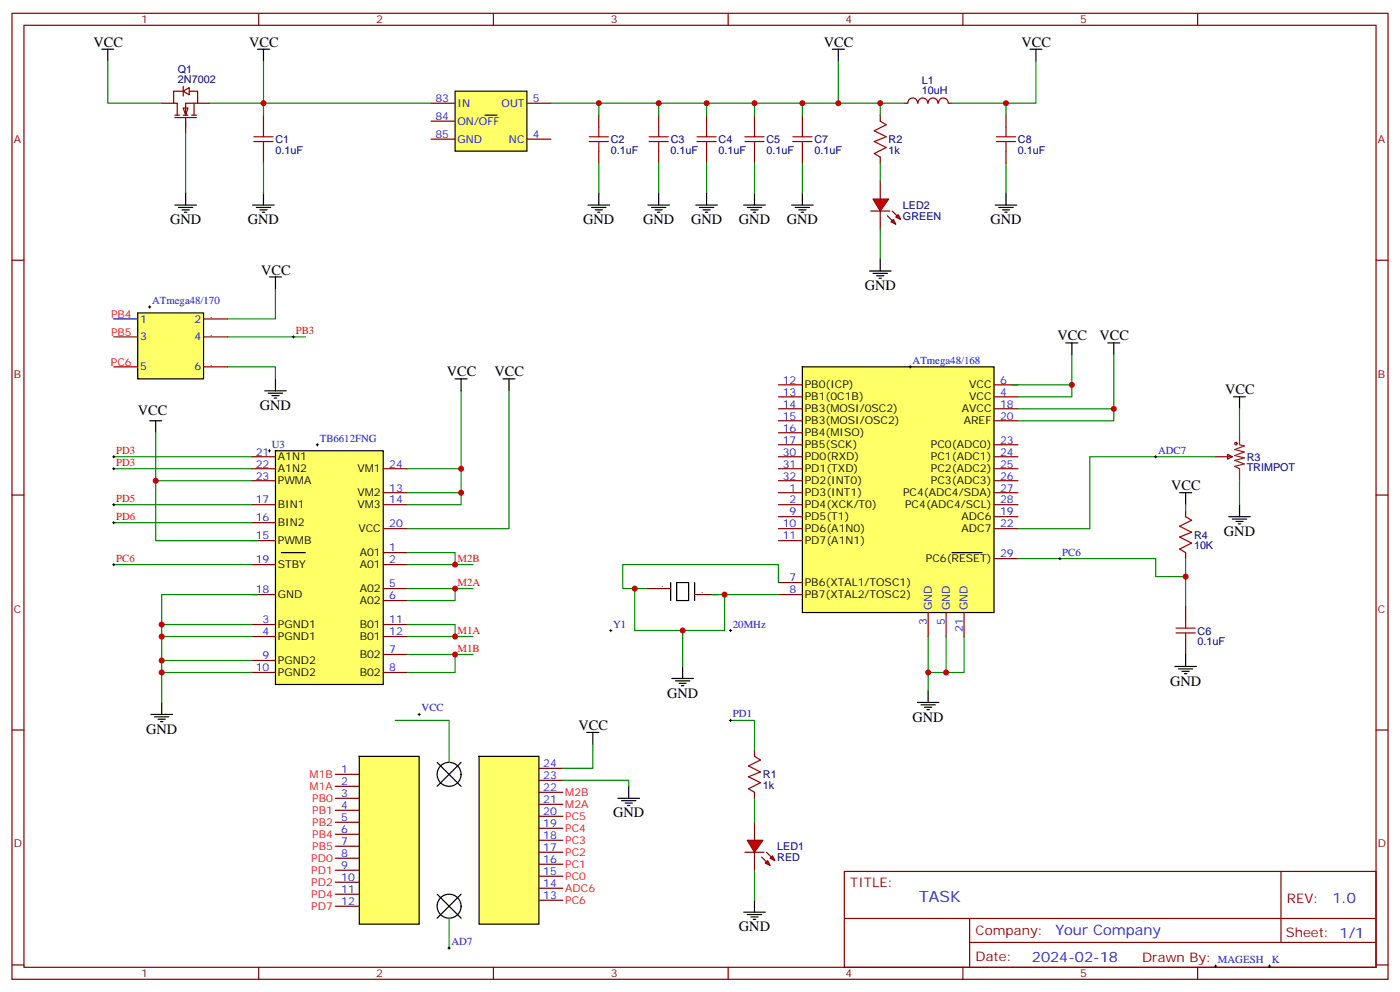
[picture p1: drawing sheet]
<svg xmlns="http://www.w3.org/2000/svg" width="412mm" height="292mm" viewBox="0 0 412 292" stroke-linecap="round" stroke-linejoin="round" font-family="sans-serif">
<g fill="none" stroke="#870000" stroke-width=".35">
<path d="M3.5 3.9h405.4v284.4h-405.4zM7.1 7.4h398.2v277.3h-398.2zM76.2 3.9v3.5M145.3 3.9v3.5M214.5 3.9v3.5M283.6 3.9v3.5M352.8 3.9v3.5M3.5 76.6h3.6M405.3 76.6h3.6M3.5 145.7h3.6M405.3 145.7h3.6M3.5 214.9h3.6"/>
<path d="M405.3 214.9h3.6M248.7 256.5h156.6v28.2h-156.6zM377.3 256.5v20.9M248.7 270.4h156.5M285.6 277.4h119.6M285.6 270.4v14.1M3.5 284h3.6M76.2 284.7v3.6M145.3 284.7v3.6M214.5 284.7v3.6M283.6 284.7v3.6M352.8 284.7v3.6"/>
<path d="M405.3 284h3.6"/>
</g>
<path d="M236.4 108h56.4v72.3h-56.4z" fill="#ff6" stroke="#000" stroke-width=".35"/>
<g fill="none" stroke="#870000" stroke-width=".35">
<path d="M229.3 113.3h7.1M229.3 116.8h7.1M292.8 113.3h7.1M292.8 116.8h7.1M229.3 123.9h7.1M229.3 130.9h7.1M229.3 134.4h7.1M229.3 138h7.1M229.3 127.4h7.1M292.8 120.3h7.1M292.8 123.9h7.1M292.8 130.9h7.1"/>
<path d="M292.8 134.4h7.1M292.8 138h7.1M229.3 141.5h7.1M229.3 145h7.1M229.3 148.6h7.1M229.3 152.1h7.1M229.3 155.6h7.1M229.3 159.1h7.1M292.8 141.5h7.1M292.8 145h7.1M292.8 148.6h7.1M292.8 152.1h7.1"/>
<path d="M292.8 155.6h7.1M229.3 175h7.1M229.3 171.5h7.1M292.8 164.4h7.1"/>
</g>
<g fill="#ff6" stroke="#000" stroke-width=".35">
<path d="M81.1 132.7h31.8v68.8h-31.8z"/>
<path d="M105.8 222.6h17.7v49.4h-17.7z"/>
<path d="M141.1 222.6h17.6v49.4h-17.6z"/>
<path d="M40.6 92.1h19.4v19.4h-19.4z"/>
<path d="M134.1 26.8h21.1v17.7h-21.1z"/>
</g>
<g fill="none" stroke="#870000" stroke-width=".35">
<path d="M127 30.4h7.1M127 35.7h7.1M155.2 30.4h7.1M127 41h7.1M155.2 41h7.1M33.5 99.2h7.1M60 93.9h7M60 99.2h7M33.5 108h7.1M60 108h7M74.1 138h7M74.1 134.4h7"/>
<path d="M112.9 138h7M229.3 120.3h7.1M358.1 134.4h4.9M361.6 133.7l1.4 .7-1.4 .7zM74.1 148.6h7M74.1 141.5h7M74.1 153.8h7M74.1 159.1h7M112.9 145h7M112.9 148.6h7M112.9 155.6h7M349.2 150.3v1.8"/>
<path d="M74.1 166.2h7M74.1 175h7M112.9 162.7h7M112.9 166.2h7M112.9 173.2h7M112.9 176.8h7M190.5 173.2h7.1M204.6 175h7.1M349.2 162.7v1.7M349.2 178.5v3.6M74.1 183.8h7M74.1 187.4h7"/>
<path d="M74.1 197.9h7M74.1 194.4h7M112.9 183.8h7M112.9 187.4h7M112.9 192.7h7M112.9 197.9h7M273.4 180.3v7.1M278.7 180.3v7.1M284 180.3v7.1M349.2 189.1v3.6M98.8 227.9h7M98.8 231.5h7"/>
<path d="M98.8 235h7M98.8 238.5h7M158.7 226.2h7.1M158.7 229.7h7.1M158.7 233.2h7.1M158.7 236.7h7.1M222.2 220.9v1.7M222.2 233.2v1.8M98.8 242h7M98.8 245.6h7M98.8 249.1h7M98.8 252.6h7"/>
<path d="M98.8 256.2h7M98.8 259.7h7M158.7 240.3h7.1M158.7 243.8h7.1M158.7 247.3h7.1M158.7 250.9h7.1M158.7 254.4h7.1M158.7 257.9h7.1M98.8 263.2h7M98.8 266.7h7M158.7 261.4h7.1M158.7 265h7.1"/>
</g>
<path d="M33.5 93.9h7.1" fill="none" stroke="#00f" stroke-width=".35"/>
<g fill="none" stroke="#000" stroke-width=".35">
<path d="M142.9 33.9h3.5M314 100.9h3.5M315.7 100.9v3.6M326.3 100.9h3.5M328.1 100.9v3.6M363.4 116.8h3.5M365.1 116.8v3.5M347.5 145h3.5M349.2 145v3.6M361.9 152.1h6.4M363 152.8h4.2M364.1 153.5h2.1"/>
<path d="M364.8 154.2h.7M365.1 148.6v3.5M82.9 162.7h7.1M197.6 171.5v5.3M199.3 171.5h3.5v5.3h-3.5zM204.6 171.5v5.3M280.5 162.7h8.8M197.9 199.7h6.4M201.1 196.2v3.5M346.1 196.2h6.3M347.1 196.9h4.3M348.2 197.6h2.1"/>
<path d="M348.9 198.3h.7M349.2 192.7v3.5M199 200.4h4.2M200 201.1h2.1M200.7 201.8h.7M270.2 206.8h6.4M271.3 207.5h4.2M272.3 208.2h2.2M273 208.9h.8M273.4 203.2v3.6"/>
</g>
<g fill="none" stroke="#a10000" stroke-width=".35">
<path d="M349.2 152.1l1.8 1-3.5 1.8 3.5 1.8-3.5 1.4 3.5 1.7-3.5 1.8 1.7 1.1M346.4 186.3h5.7M346.4 184.9h5.7M349.2 182.1v2.8M349.2 186.3v2.8M222.2 222.6l1.8 1.1-3.5 1.8 3.5 1.7-3.5 1.4 3.5 1.8-3.5 1.8 1.7 1"/>
<circle cx="364.1" cy="130.6" r=".35"/>
</g>
<path d="M365.1 127.4v3.5l1.4 .4-2.8 1 2.8 .7-2.8 1.1 2.8 .7-2.8 .7 2.8 1.1-2.8 .7 1.4 .7v3.5" fill="none" stroke="#8c2424" stroke-width=".35"/>
<g fill="none" stroke="#008700" stroke-width=".35">
<path d="M315.7 104.5v8.8h-17.6M328.1 104.5v19.4h-28.2M299.9 120.3h28.2M358.1 134.4h-37.1v21.2h-21.1M365.1 120.3v7.1M349.2 148.6v1.7M365.1 141.5v7.1M187 173.2v12.4h14.1M209.9 175h19.4M213.4 175v10.6h-12.3v10.6M229.3 171.5v-5.3h-45.9v7h7.1M299.9 164.4h40.5v5.3h8.8v-5.3"/>
<path d="M349.2 169.7v8.8M273.4 187.4v15.8M278.7 187.4v10.5h-5.3M284 187.4v10.5h-5.3"/>
</g>
<path d="M340.1 134.4h.7M340.4 134.1v.7M311.9 164.4h.7M312.2 164.1v.7M179.6 185.6h.7M179.9 185.2v.7M214.8 185.6h.7M215.2 185.2v.7" fill="none" stroke="#000" stroke-width=".29"/>
<g fill="#f00" stroke="#870000" stroke-width=".35">
<path d="M220.1 247.3h4.6l-2.5 3.6z"/>
<path d="M219.4 250.9h5.7z"/>
</g>
<g fill="#870000" stroke="#870000" stroke-width=".35">
<path d="M225.8 250.9l1.4 1.4z"/>
<path d="M224.4 252.3l1.4 1.4z"/>
</g>
<g fill="#f00" stroke="#870000" stroke-width=".35">
<path d="M226.8 252.6l.7-.7 .7 1.4z"/>
<path d="M226.1 253.3l.7 1.4-1.4-.7z"/>
</g>
<path d="M222.2 242v5.3M222.2 250.9v5.3" fill="none" stroke="#870000" stroke-width=".35"/>
<g fill="none" stroke="#000" stroke-width=".35">
<path d="M79.4 81.5h3.5M81.1 81.5v3.6M78 115h6.3M79 115.7h4.3M80.1 116.5h2.1M80.8 117.2h.7M81.1 111.5v3.5M134.1 111.5h3.5M135.8 111.5v3.5M148.2 111.5h3.5M149.9 111.5v3.5M44.1 123.9h3.5"/>
<path d="M45.9 123.9v3.5M44.4 210.3h6.4M45.5 211h4.2M46.6 211.7h2.1M47.3 212.4h.7M47.6 206.8v3.5M172.9 215.6h3.5M174.6 215.6v3.5M128.8 224.4l7 7.1M135.8 224.4l-7 7.1M182 235h6.4M183.1 235.7h4.2"/>
<path d="M184.1 236.4h2.2M184.9 237.1h.7M185.2 231.5v3.5M128.8 263.2l7 7.1M135.8 263.2l-7 7.1M219.1 268.5h6.3M220.1 269.2h4.3M221.2 269.9h2.1M221.9 270.6h.7M222.2 265v3.5"/>
<circle cx="132.3" cy="227.9" r="3.5"/>
<circle cx="132.3" cy="266.7" r="3.5"/>
</g>
<g fill="none" stroke="#008700" stroke-width=".35">
<path d="M67 99.2h23M81.1 85.1v8.8h-14.1M67 108h14.1v3.5M135.8 115v23h-15.9M149.9 115v40.6h-30M33.5 134.4h40.6M33.5 138h40.6M45.9 127.4v31.7h29.9M135.8 138v7h-15.9M33.5 148.6h40.6M33.5 153.8h40.6M45.9 141.5h28.2"/>
<path d="M135.8 145v3.6h-15.9M33.5 166.2h40.6M75.8 175h-28.2v31.8M119.9 162.7h14.2v3.5M119.9 173.2h19.4M119.9 166.2h19.4M134.1 173.2v3.6h-14.2M47.6 187.4h26.5M47.6 183.8h26.5M47.6 194.4h26.5M47.6 197.9h26.5M119.9 183.8h14.2v3.6"/>
<path d="M119.9 192.7h19.4M119.9 187.4h19.4M134.1 192.7v5.2h-14.2M116.4 212.1h15.9v12.3M174.6 219.1v7.1h-8.8M215.2 212.1h7v8.8M165.8 229.7h19.4v1.8M222.2 235v7M222.2 256.2v8.8M132.3 270.3v8.8"/>
</g>
<g fill="none" stroke="#000" stroke-width=".29">
<path d="M43.7 90.3h.7M44.1 90v.7M86.1 99.2h.7M86.4 98.8v.7M267.8 108h.7M268.1 107.6v.7M33.2 134.4h.7M33.2 138h.7M33.5 134.1v.7M33.5 137.6v.7M79 132.7h.7M79.4 132.3v.7"/>
<path d="M93.1 130.9h.7M93.5 130.6v.7M33.2 148.6h.7M33.2 153.8h.7M33.5 148.2v.7M33.5 153.5v.7M33.2 166.2h.7M33.5 165.8v.7M133.7 166.2h.7M133.7 173.2h.7M134.1 165.8v.7M134.1 172.9v.7"/>
<path d="M133.7 187.4h.7M133.7 192.7h.7M134.1 187v.7M134.1 192.3v.7M123.1 210.3h.7M123.5 209.9v.7M214.8 212.1h.7M215.2 211.7v.7M131.9 279.1h.7M132.3 278.7v.7"/>
</g>
<g fill="#fff" stroke="#870000" stroke-width=".35">
<path d="M54 31.8h1.4l-.7 2.1z"/>
<path d="M54 26.8l1.7-1v2.1z"/>
</g>
<g fill="none" stroke="#870000" stroke-width=".35">
<path d="M47.6 30.4h3.6M51.5 34.6h6.4M51.5 33.9h1.4M54 26.8h-2.8v3.6h1v3.5M54 25.4v2.9M54 33.9h1.4M54.7 34.6v4.6M55.7 26.8h2.5v3.6h-3.5v3.5M56.4 33.9h1.5M57.1 30.4v3.5M58.2 30.4h3.5M77.6 33.9v3.5"/>
<path d="M176.4 33.9v3.5M194 33.9v3.5M208.1 33.9v3.5M222.2 33.9v3.5M236.4 33.9v3.5M259.3 33.9v1.8M266.3 30.4h1.1M267.4 30.4a1.41 1.41 0 0 1 1.5-1.6 1.41 1.41 0 0 1 1.4 1.6M270.4 30.3a1.41 1.41 0 0 1 1.4-1.5 1.41 1.41 0 0 1 1.5 1.5M273.4 30.3a1.41 1.41 0 0 1 1.4-1.5 1.41 1.41 0 0 1 1.4 1.5M276.5 30.3a1.41 1.41 0 0 1 1.4-1.5 1.41 1.41 0 0 1 1.4 1.6M279.4 30.4h1.1"/>
<path d="M77.6 44.5v3.5M176.4 44.5v3.5M194 44.5v3.5M208.1 44.5v3.5M222.2 44.5v3.5M236.4 44.5v3.5M259.3 46.2v1.8"/>
</g>
<path d="M305.2 18v12.4h-24.7M61.7 30.4h65.3M162.3 30.4h104" fill="none" stroke="#008700" stroke-width=".35"/>
<path d="M30 14.5h3.5M31.7 14.5v3.5M75.8 14.5h3.6M77.6 14.5v3.5M245.2 14.5h3.5M246.9 14.5v3.5M303.4 14.5h3.5M305.2 14.5v3.5" fill="none" stroke="#000" stroke-width=".35"/>
<g fill="none" stroke="#a10000" stroke-width=".35">
<path d="M77.6 37.4v2.9M176.4 37.4v2.9M194 37.4v2.9M208.1 37.4v2.9M222.2 37.4v2.9M236.4 37.4v2.9M259.3 35.7l1.8 1-3.6 1.8 3.6 1.8-3.6 1.4 3.6 1.7-3.6 1.8 1.8 1M74.8 41.7h5.6M74.8 40.3h5.6M77.6 41.7v2.8M173.6 41.7h5.6M173.6 40.3h5.6"/>
<path d="M176.4 41.7v2.8M191.2 41.7h5.6M191.2 40.3h5.6M194 41.7v2.8M205.3 41.7h5.7M205.3 40.3h5.7M208.1 41.7v2.8M219.4 41.7h5.7M219.4 40.3h5.7M222.2 41.7v2.8M233.5 41.7h5.7M233.5 40.3h5.7"/>
<path d="M236.4 41.7v2.8"/>
</g>
<g fill="#f00" stroke="#870000" stroke-width=".35">
<path d="M257.2 58.6h4.6l-2.5 3.5z"/>
<path d="M256.5 62.1h5.6z"/>
</g>
<g fill="#870000" stroke="#870000" stroke-width=".35">
<path d="M262.8 62.1l1.4 1.4z"/>
<path d="M261.4 63.5l1.4 1.4z"/>
</g>
<g fill="#f00" stroke="#870000" stroke-width=".35">
<path d="M263.9 63.9l.7-.7 .7 1.4z"/>
<path d="M262.5 65.3l.7-.7 .7 1.4z"/>
</g>
<path d="M296.3 33.9v3.5M259.3 53.3v5.3M296.3 44.5v3.5M259.3 62.1v5.3" fill="none" stroke="#870000" stroke-width=".35"/>
<g fill="none" stroke="#000" stroke-width=".35">
<path d="M54.7 56.8v3.6M77.6 56.8v3.6M176.4 56.8v3.6M194 56.8v3.6M208.1 56.8v3.6M222.2 56.8v3.6M236.4 56.8v3.6M296.3 56.8v3.6M51.5 60.4h6.4M52.6 61.1h4.2M53.6 61.8h2.1M54.3 62.5h.7"/>
<path d="M74.4 60.4h6.4M75.5 61.1h4.2M76.6 61.8h2.1M77.3 62.5h.7M173.2 60.4h6.4M174.3 61.1h4.2M175.3 61.8h2.1M176 62.5h.7M190.9 60.4h6.3M191.9 61.1h4.2M193 61.8h2.1M193.7 62.5h.7"/>
<path d="M205 60.4h6.3M206 61.1h4.3M207.1 61.8h2.1M207.8 62.5h.7M219.1 60.4h6.3M220.1 61.1h4.3M221.2 61.8h2.1M221.9 62.5h.7M233.2 60.4h6.3M234.2 61.1h4.3M235.3 61.8h2.1M236 62.5h.7"/>
<path d="M256.1 79.8h6.4M259.3 76.2v3.6M293.2 60.4h6.3M294.2 61.1h4.2M295.3 61.8h2.1M296 62.5h.7M257.2 80.5h4.2M258.2 81.2h2.1M258.9 81.9h.7"/>
</g>
<g fill="none" stroke="#008700" stroke-width=".35">
<path d="M31.7 18v12.4h15.9M77.6 18v15.9M246.9 18v12.4M54.7 39.2v17.6M176.4 30.4v3.5M194 30.4v3.5M208.1 30.4v3.5M222.2 30.4v3.5M236.4 30.4v3.5M259.3 30.4v3.5M296.3 30.4v3.5M77.6 48v8.8"/>
<path d="M176.4 48v8.8M194 48v8.8M208.1 48v8.8M222.2 48v8.8M236.4 48v8.8M259.3 48v5.3M296.3 48v8.8M259.3 67.4v8.8M315.7 113.3v3.5h-15.8"/>
</g>
<path d="M296.3 37.4v2.9M293.5 41.7h5.7M293.5 40.3h5.7M296.3 41.7v2.8" fill="none" stroke="#a10000" stroke-width=".35"/>
<path d="M357.7 284.4h.7M358.1 284v.7M373.6 284.4h.7M373.9 284v.7" fill="none" stroke="#000" stroke-width=".29"/>
<g fill="#c00">
<circle cx="328.1" cy="120.3" r=".88"/>
<circle cx="349.3" cy="169.7" r=".88"/>
<circle cx="273.4" cy="197.9" r=".88"/>
<circle cx="278.7" cy="197.9" r=".88"/>
<circle cx="213.4" cy="175" r=".88"/>
<circle cx="187" cy="173.2" r=".88"/>
<circle cx="201.1" cy="185.6" r=".88"/>
<circle cx="134.1" cy="192.7" r=".88"/>
<circle cx="134.1" cy="187.4" r=".88"/>
<circle cx="134.1" cy="173.2" r=".88"/>
<circle cx="134.1" cy="166.2" r=".88"/>
<circle cx="135.8" cy="138" r=".88"/>
<circle cx="135.8" cy="145" r=".88"/>
<circle cx="45.9" cy="141.5" r=".88"/>
<circle cx="47.6" cy="183.8" r=".88"/>
<circle cx="47.6" cy="187.4" r=".88"/>
<circle cx="47.6" cy="194.4" r=".88"/>
<circle cx="47.6" cy="197.9" r=".88"/>
<circle cx="176.4" cy="30.4" r=".88"/>
<circle cx="194" cy="30.4" r=".88"/>
<circle cx="208.1" cy="30.4" r=".88"/>
<circle cx="222.3" cy="30.4" r=".88"/>
<circle cx="236.4" cy="30.4" r=".88"/>
<circle cx="259.3" cy="30.4" r=".88"/>
<circle cx="296.3" cy="30.4" r=".88"/>
<circle cx="77.6" cy="30.4" r=".88"/>
<circle cx="315.7" cy="113.3" r=".88"/>
<circle cx="246.9" cy="30.4" r=".88"/>
</g>
<text font-size="4.6" fill="#00f" x="270.8" y="265.5">TASK</text>
<g font-size="4.2">
<text x="27.5" y="13.8">VCC</text>
<text x="73.4" y="13.8">VCC</text>
<text x="242.7" y="13.8">VCC</text>
<text x="300.9" y="13.8">VCC</text>
<text x="50.1" y="66">GND</text>
<text x="73" y="66">GND</text>
<text x="171.8" y="66">GND</text>
<text x="189.4" y="66">GND</text>
<text x="203.6" y="66">GND</text>
<text x="217.7" y="66">GND</text>
<text x="231.8" y="66">GND</text>
<text x="291.7" y="66">GND</text>
<text x="76.9" y="80.8">VCC</text>
<text x="254.7" y="85.4">GND</text>
<text x="311.5" y="100.2">VCC</text>
<text x="323.8" y="100.2">VCC</text>
<text x="131.6" y="110.8">VCC</text>
<text x="145.7" y="110.8">VCC</text>
<text x="360.9" y="116.1">VCC</text>
<text x="40.6" y="122.1">VCC</text>
<text x="76.6" y="120.7">GND</text>
<text x="345" y="144.3">VCC</text>
<text x="360.5" y="157.7">GND</text>
<text x="344.7" y="201.8">GND</text>
<text x="196.5" y="205.4">GND</text>
<text x="43" y="215.9">GND</text>
<text x="170.4" y="214.9">VCC</text>
<text x="268.8" y="212.4">GND</text>
<text x="180.6" y="240.6">GND</text>
<text x="217.7" y="274.1">GND</text>
</g>
<g font-size="4.2" fill="#00f">
<text x="392.5" y="265.8">1.0</text>
<text x="310.9" y="275.3">Your Company</text>
<text x="304" y="283.1">2024-02-18</text>
</g>
<g font-size="3.9" fill="#800">
<text x="250.5" y="261.1">TITLE:</text>
<text x="379.1" y="265.8">REV:</text>
<text x="287.4" y="275.3">Company:</text>
<text x="378.7" y="275.9">Sheet: 1/1</text>
<text x="287.4" y="283">Date:</text>
<text x="336.4" y="283.1">Drawn By:</text>
</g>
<g font-size="3.2" fill="#800">
<text x="41.6" y="6.9">1</text>
<text x="110.8" y="6.9">2</text>
<text x="179.9" y="6.9">3</text>
<text x="249.1" y="6.9">4</text>
<text x="318.2" y="6.9">5</text>
<text x="4.1" y="42">A</text>
<text x="405.9" y="42">A</text>
<text x="4.1" y="111.2">B</text>
<text x="405.9" y="111.2">B</text>
<text x="4.1" y="180.3">C</text>
<text x="405.9" y="180.3">C</text>
<text x="4.1" y="249.4">D</text>
<text x="405.9" y="249.4">D</text>
<text x="41.6" y="287.7">1</text>
<text x="110.8" y="287.7">2</text>
<text x="179.9" y="287.7">3</text>
<text x="249.1" y="287.7">4</text>
<text x="318.2" y="287.7">5</text>
</g>
<g font-size="3.2" fill="#000080">
<text x="52.4" y="21.3">Q1</text>
<text x="52.4" y="24.4">2N7002</text>
<text x="271.5" y="27.8">10uH</text>
<text x="271.5" y="24.8">L1</text>
<text x="81.1" y="45.3">0.1uF</text>
<text x="81.1" y="42.2">C1</text>
<text x="179.9" y="45.3">0.1uF</text>
<text x="179.9" y="42.2">C2</text>
<text x="197.6" y="45.3">0.1uF</text>
<text x="197.6" y="42.2">C3</text>
<text x="211.7" y="45.3">0.1uF</text>
<text x="211.7" y="42.2">C4</text>
<text x="225.8" y="45.3">0.1uF</text>
<text x="225.8" y="42.2">C5</text>
<text x="239.9" y="45.3">0.1uF</text>
<text x="239.9" y="42.2">C7</text>
<text x="261.8" y="45.3">1k</text>
<text x="261.8" y="42.2">R2</text>
<text x="299.9" y="45.3">0.1uF</text>
<text x="299.9" y="42.2">C8</text>
<text x="266" y="64.7">GREEN</text>
<text x="266" y="61.6">LED2</text>
<text x="367.2" y="135.7">R3</text>
<text x="367.2" y="138.7">TRIMPOT</text>
<text x="351.7" y="161.7">10K</text>
<text x="351.7" y="158.6">R4</text>
<text x="352.8" y="189.9">0.1uF</text>
<text x="352.8" y="186.8">C6</text>
<text x="224.7" y="232.2">1k</text>
<text x="224.7" y="229.1">R1</text>
<text x="229" y="250.3">LED1</text>
<text x="229" y="253.4">RED</text>
</g>
<g font-size="3.2" fill="#00f">
<text x="128.3" y="30">83</text>
<text x="128.3" y="35.3">84</text>
<text x="134.8" y="31.4">IN</text>
<text x="147.7" y="31.4">OUT</text>
<text x="157" y="30">5</text>
<text x="128.3" y="40.6">85</text>
<text x="134.8" y="36.7">ON/OFF</text>
<text x="157" y="40.6">4</text>
<text x="134.8" y="42">GND</text>
<text x="149.9" y="42">NC</text>
<text x="44.8" y="89.5">ATmega48/170</text>
<text x="41.3" y="94.9">1</text>
<text x="57.2" y="94.9">2</text>
<text x="61.7" y="93.5">.</text>
<text x="41.3" y="100.2">3</text>
<text x="57.2" y="100.2">4</text>
<text x="61.7" y="98.8">.</text>
<text x="61.7" y="107.6">.</text>
<text x="268.8" y="107.1">ATmega48/168</text>
<text x="41.3" y="109">5</text>
<text x="57.2" y="109">6</text>
<text x="230.6" y="112.9">12</text>
<text x="294.6" y="112.9">6</text>
<text x="230.6" y="116.5">13</text>
<text x="230.6" y="120">14</text>
<text x="294.6" y="116.5">4</text>
<text x="294.6" y="120">18</text>
<text x="230.6" y="123.5">15</text>
<text x="294.6" y="123.5">20</text>
<text x="80.1" y="131.8">U3</text>
<text x="94.2" y="130">TB6612FNG</text>
<text x="230.6" y="127">16</text>
<text x="230.6" y="130.6">17</text>
<text x="294.6" y="130.6">23</text>
<text x="75.3" y="134.1">21</text>
<text x="75.3" y="137.6">22</text>
<text x="114.7" y="137.6">24</text>
<text x="230.6" y="134.1">30</text>
<text x="230.6" y="137.6">31</text>
<text x="294.6" y="134.1">24</text>
<text x="294.6" y="137.6">25</text>
<text x="341.1" y="133.6">ADC7</text>
<text x="75.3" y="141.1">23</text>
<text x="230.6" y="141.1">32</text>
<text x="294.6" y="141.1">26</text>
<text x="75.3" y="148.2">17</text>
<text x="114.7" y="144.7">13</text>
<text x="114.7" y="148.2">14</text>
<text x="232.6" y="144.7">1</text>
<text x="232.6" y="148.2">2</text>
<text x="294.6" y="144.7">27</text>
<text x="294.6" y="148.2">28</text>
<text x="75.3" y="153.5">16</text>
<text x="114.7" y="155.3">20</text>
<text x="230.6" y="155.3">10</text>
<text x="232.6" y="151.7">9</text>
<text x="294.6" y="151.7">19</text>
<text x="294.6" y="155.3">22</text>
<text x="75.3" y="158.8">15</text>
<text x="230.6" y="158.8">11</text>
<text x="75.3" y="165.8">19</text>
<text x="114.7" y="162.3">1</text>
<text x="114.7" y="165.8">2</text>
<text x="294.6" y="164.1">29</text>
<text x="312.9" y="163.5">PC6</text>
<text x="114.7" y="172.9">5</text>
<text x="194.6" y="172.9">.</text>
<text x="232.6" y="171.1">7</text>
<text x="75.3" y="174.7">18</text>
<text x="114.7" y="176.4">6</text>
<text x="206.4" y="174.7">.</text>
<text x="232.6" y="174.7">8</text>
<text x="274.5" y="179.6" transform="rotate(-90 274.5 179.6)">GND</text>
<text x="279.8" y="179.6" transform="rotate(-90 279.8 179.6)">GND</text>
<text x="285" y="179.6" transform="rotate(-90 285 179.6)">GND</text>
<text x="77.4" y="183.5">3</text>
<text x="114.7" y="183.5">11</text>
<text x="180.6" y="184.7">Y1</text>
<text x="215.9" y="184.7">20MHz</text>
<text x="273" y="184.1" transform="rotate(-90 273 184.1)">3</text>
<text x="278.3" y="184.1" transform="rotate(-90 278.3 184.1)">5</text>
<text x="77.4" y="187">4</text>
<text x="114.7" y="187">12</text>
<text x="283.6" y="186.1" transform="rotate(-90 283.6 186.1)">21</text>
<text x="75.3" y="197.6">10</text>
<text x="77.4" y="194.1">9</text>
<text x="114.7" y="192.3">7</text>
<text x="114.7" y="197.6">8</text>
<text x="124.2" y="209.4">VCC</text>
<text x="215.9" y="211.2">PD1</text>
<text x="100.5" y="227.6">1</text>
<text x="160" y="225.8">24</text>
<text x="100.5" y="231.1">2</text>
<text x="160" y="229.3">23</text>
<text x="160" y="232.9">22</text>
<text x="100.5" y="234.6">3</text>
<text x="100.5" y="238.2">4</text>
<text x="160" y="236.4">21</text>
<text x="160" y="239.9">20</text>
<text x="100.5" y="241.7">5</text>
<text x="100.5" y="245.2">6</text>
<text x="160" y="243.5">19</text>
<text x="100.5" y="248.7">7</text>
<text x="160" y="247">18</text>
<text x="160" y="250.5">17</text>
<text x="100.5" y="252.3">8</text>
<text x="100.5" y="255.8">9</text>
<text x="160" y="254">16</text>
<text x="160" y="257.6">15</text>
<text x="100.5" y="259.3">10</text>
<text x="100.5" y="262.9">11</text>
<text x="160" y="261.1">14</text>
<text x="100.5" y="266.4">12</text>
<text x="160" y="264.6">13</text>
<text x="133" y="278.2">AD7</text>
<text x="358.8" y="283.5">MAGESH</text>
<text x="374.6" y="283.5">K</text>
</g>
<g font-size="3.2" fill="#f00">
<text x="32.7" y="93.5">PB4</text>
<text x="32.7" y="98.8">PB5</text>
<text x="87.1" y="98.3">PB3</text>
<text x="32.7" y="107.6">PC6</text>
<text x="34.2" y="133.6">PD3</text>
<text x="34.2" y="137.1">PD3</text>
<text x="34.2" y="147.7">PD5</text>
<text x="34.2" y="153">PD6</text>
<text x="34.2" y="165.3">PC6</text>
<text x="134.8" y="165.3">M2B</text>
<text x="134.8" y="172.4">M2A</text>
<text x="134.8" y="186.5">M1A</text>
<text x="134.8" y="191.8">M1B</text>
<text x="91.2" y="229">M1B</text>
<text x="91.2" y="232.5">M1A</text>
<text x="92" y="236">PB0</text>
<text x="92" y="239.6">PB1</text>
<text x="166.5" y="234.3">M2B</text>
<text x="166.5" y="237.8">M2A</text>
<text x="92" y="243.1">PB2</text>
<text x="166.5" y="241.3">PC5</text>
<text x="166.5" y="244.9">PC4</text>
<text x="92" y="246.6">PB4</text>
<text x="92" y="250.2">PB5</text>
<text x="166.5" y="248.4">PC3</text>
<text x="166.5" y="251.9">PC2</text>
<text x="91.7" y="253.7">PD0</text>
<text x="91.7" y="257.2">PD1</text>
<text x="166.5" y="255.4">PC1</text>
<text x="91.7" y="260.7">PD2</text>
<text x="166.5" y="259">PC0</text>
<text x="166.5" y="262.5">ADC6</text>
<text x="91.7" y="264.3">PD4</text>
<text x="91.7" y="267.8">PD7</text>
<text x="166.5" y="266">PC6</text>
</g>
<g font-size="3.2">
<text x="237.1" y="114.3">PB0(ICP)</text>
<text x="237.1" y="117.9">PB1(0C1B)</text>
<text x="285.5" y="114.3">VCC</text>
<text x="285.5" y="117.9">VCC</text>
<text x="237.1" y="124.9">PB3(MOSI/OSC2)</text>
<text x="237.1" y="121.4">PB3(MOSI/0SC2)</text>
<text x="283.3" y="121.4">AVCC</text>
<text x="283.9" y="124.9">AREF</text>
<text x="237.1" y="128.4">PB4(MISO)</text>
<text x="237.1" y="132">PB5(SCK)</text>
<text x="274.2" y="132">PC0(ADC0)</text>
<text x="81.8" y="135.5">A1N1</text>
<text x="237.1" y="135.5">PD0(RXD)</text>
<text x="274.2" y="135.5">PC1(ADC1)</text>
<text x="81.8" y="139">A1N2</text>
<text x="81.8" y="142.6">PWMA</text>
<text x="105.3" y="139">VM1</text>
<text x="237.1" y="139">PD1(TXD)</text>
<text x="237.1" y="142.6">PD2(INT0)</text>
<text x="274.2" y="139">PC2(ADC2)</text>
<text x="274.2" y="142.6">PC3(ADC3)</text>
<text x="81.8" y="149.6">BIN1</text>
<text x="105.3" y="146.1">VM2</text>
<text x="105.3" y="149.6">VM3</text>
<text x="237.1" y="146.1">PD3(INT1)</text>
<text x="237.1" y="149.6">PD4(XCK/T0)</text>
<text x="266" y="146.1">PC4(ADC4/SDA)</text>
<text x="266.6" y="149.6">PC4(ADC4/SCL)</text>
<text x="81.8" y="154.9">BIN2</text>
<text x="237.1" y="153.1">PD5(T1)</text>
<text x="283.3" y="153.1">ADC6</text>
<text x="81.8" y="160.2">PWMB</text>
<text x="105.6" y="156.7">VCC</text>
<text x="237.1" y="156.7">PD6(A1N0)</text>
<text x="237.1" y="160.2">PD7(A1N1)</text>
<text x="283.3" y="156.7">ADC7</text>
<text x="81.8" y="167.3">STBY</text>
<text x="106" y="163.7">A01</text>
<text x="106" y="167.3">A01</text>
<text x="272.7" y="165.5">PC6(RESET)</text>
<text x="237.1" y="172.5">PB6(XTAL1/TOSC1)</text>
<text x="81.8" y="176.1">GND</text>
<text x="106" y="174.3">A02</text>
<text x="106" y="177.8">A02</text>
<text x="237.1" y="176.1">PB7(XTAL2/TOSC2)</text>
<text x="81.8" y="184.9">PGND1</text>
<text x="106" y="184.9">B01</text>
<text x="81.8" y="188.4">PGND1</text>
<text x="106" y="188.4">B01</text>
<text x="81.8" y="195.5">PGND2</text>
<text x="106" y="193.7">B02</text>
<text x="81.8" y="199">PGND2</text>
<text x="106" y="199">B02</text>
</g>
</svg>
